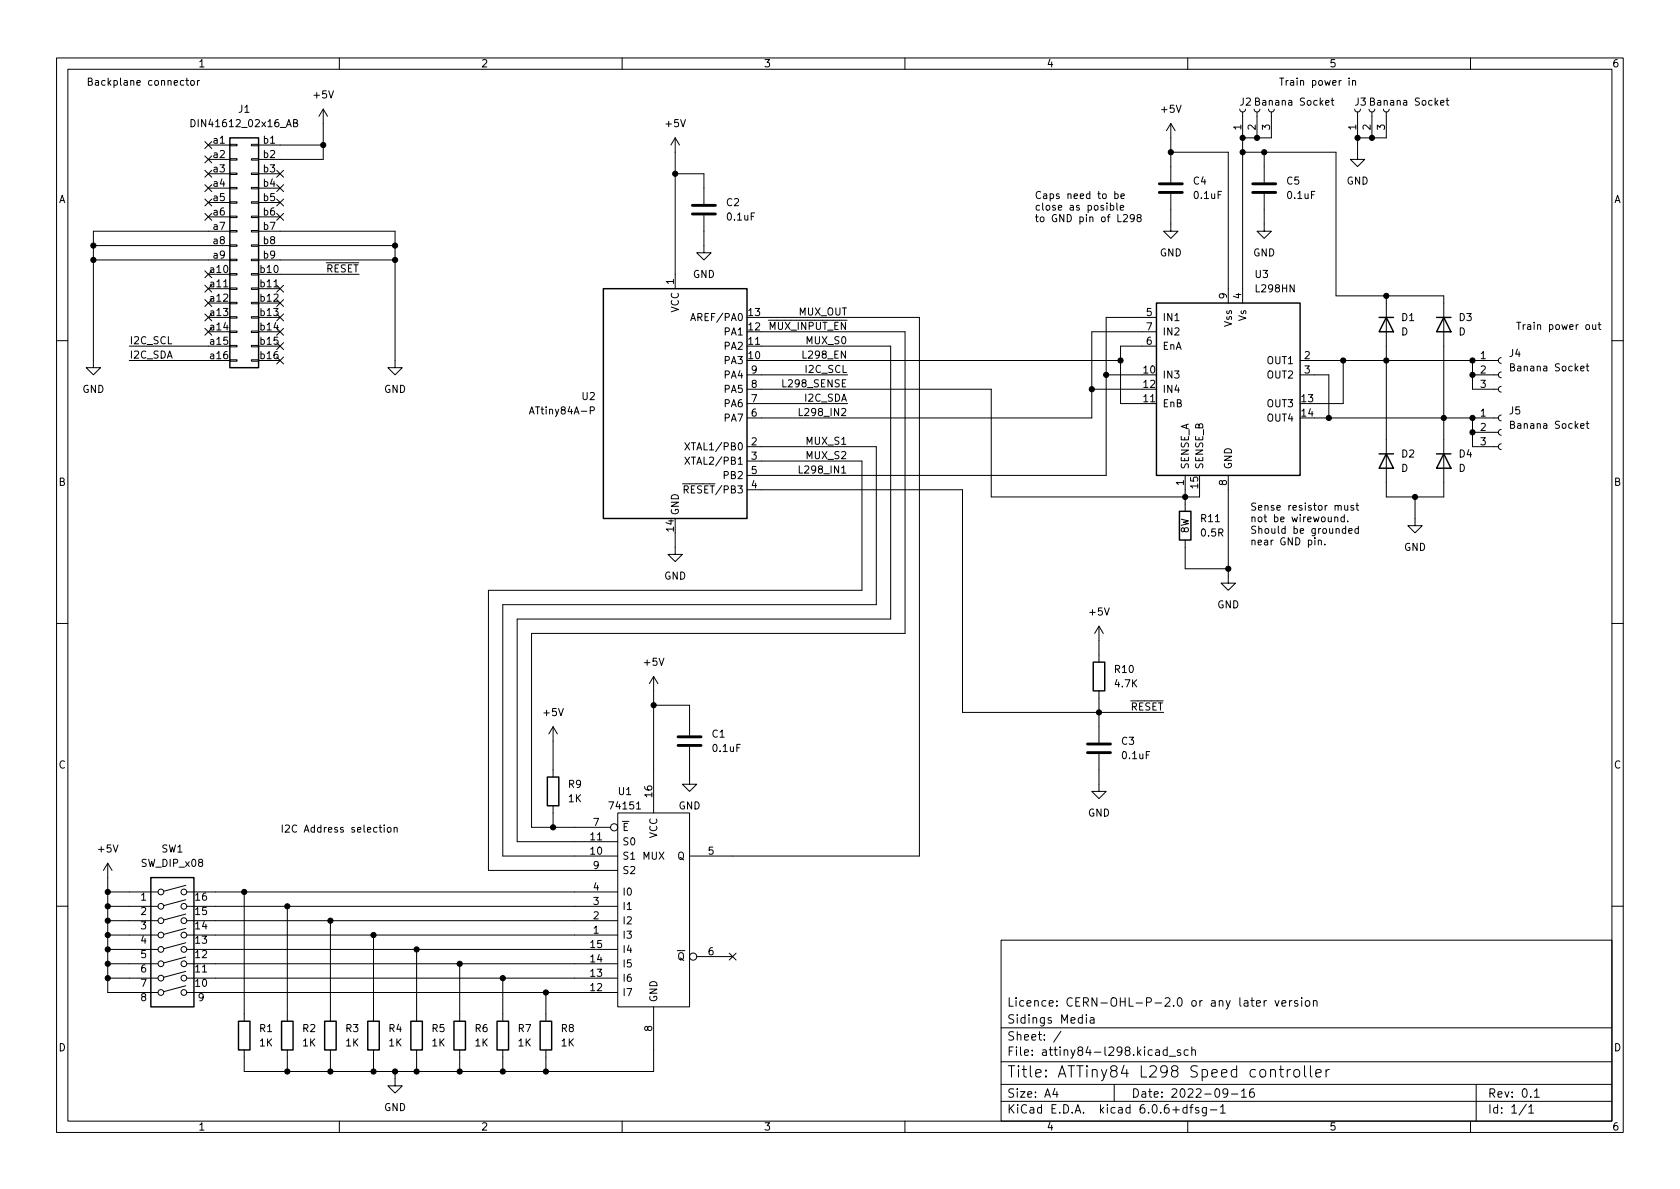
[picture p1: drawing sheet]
<svg xmlns="http://www.w3.org/2000/svg" width="297mm" height="210mm" viewBox="0 0 297 210" stroke-linecap="round" stroke-linejoin="round" font-family="sans-serif">
<g fill="none" stroke="#000" stroke-width=".18">
<path d="M10 10.2h277v190.1h-277zM12 12.2h273v186.1h-273zM32.5 14.3l-.4-.1-.2 .3 .1 .5h.5M32.9 14.2h.4M33 13.8v1.1l.3 .2M33.8 14.3l.3-.1 .3 .3v.3l-.3 .3-.3-.1-.1-.2zM34.9 14.2v.9M35.3 14.2l-.4 .3M57.1 19.3l-.7 1.3M57.1 19.3v8.9h-11.4M57.1 19.3l.8 1.3M60 10.2v2"/>
<path d="M110 10.2v2M160 10.2v2M210 10.2v2M219.2 19.3l.2 .4 .3 .1 .4-.1 .1-.4M219.7 19.8v33.8M221.7 19.3l.2 .4 .4 .1 .3-.1 .2-.4M222 17.9h.5l.2-.2-.1-.2-.6-.2v1.3h.5l.2-.1v-.3l-.3-.3M222.2 19.8v4.6M224.3 19.3l.1 .4 .4 .1 .3-.1 .2-.4M224.8 19.8v4.6h-5.1M235.4 17.8h.4M235.5 17.3v1.1l.3 .2"/>
<path d="M238.5 13.8v.1M238.5 14.2v.9M239.1 14.4l.2-.2 .3 .1 .1 .8M239.1 14.2v.9M239.5 19.3l.2 .4 .3 .1 .4-.1 .1-.4M240 19.8v8.4h1.3l-1.3 1.3-1.2-1.3h1.2M242.1 19.3l.1 .4 .4 .1 .3-.1 .2-.4M242.3 17.9h.6l.1-.2-.1-.2-.6-.2v1.3h.5l.2-.1v-.3l-.3-.3M242.6 19.8v4.6M244.6 19.3l.2 .4 .3 .1 .4-.1 .1-.4M245.1 19.8v4.6h-5.1M255.7 17.8h.5"/>
<path d="M255.9 17.3v1.1l.3 .2M260 10.2v2M33.8 21.1a.64 .64 0 0 1 .7 .7 .64 .64 0 0 1-.7 .6zM36.2 25l1.2 1.3M36.2 32.7l1.2 1.2M36.2 30.1l1.2 1.2M36.2 27.6l1.2 1.2M36.2 37.7l1.2 1.3M36.2 35.2l1.2 1.2M36.8 25.6h3.8M36.8 28.2h3.8M36.8 30.7h3.8"/>
<path d="M36.8 33.3h3.8M36.8 35.8h3.8M36.8 38.3h3.8M37.4 32.7l-1.2 1.2M37.4 30.1l-1.2 1.2M37.4 27.6l-1.2 1.2M37.4 25l-1.2 1.3M37.4 37.7l-1.2 1.3M37.4 35.2l-1.2 1.2M40.6 38.2h1.3v.3h-1.3zM40.6 35.7h1.3v.2h-1.3zM40.6 33.1h1.3v.3h-1.3z"/>
<path d="M40.6 30.6h1.3v.3h-1.3zM40.6 28.1h1.3v.2h-1.3zM40.6 25.5h1.3v.3h-1.3zM44.4 38.2h1.3v.3h-1.3zM44.4 35.7h1.3v.2h-1.3zM44.4 33.1h1.3v.3h-1.3zM44.4 30.6h1.3v.3h-1.3zM44.4 28.1h1.3v.2h-1.3zM44.4 25.5h1.3v.3h-1.3zM45.7 25.6h11.4M45.7 30.7h3.8M45.7 33.3h3.8"/>
<path d="M45.7 35.8h3.8M45.7 38.3h3.8M48.9 37.7l1.2 1.3M48.9 30.1l1.2 1.2M48.9 32.7l1.2 1.2M48.9 35.2l1.2 1.2M50.1 37.7l-1.2 1.3M50.1 30.1l-1.2 1.2M50.1 32.7l-1.2 1.2M50.1 35.2l-1.2 1.2M51.9 21.7h.6l.1-.2-.1-.2-.6-.2v1.3h.5l.2-.1v-.3l-.3-.3M119.4 24.4l-.8 1.2"/>
<path d="M119.4 24.4v26.6M119.4 24.4l.7 1.2M119.4 30.7h5.1v5.4M124.5 38.1v6.6h1.2l-1.2 1.3-1.3-1.3h1.3M196.3 36.4l.4-.1 .2 .3-.1 .5h-.5M196.3 35.9v1.3M197.1 34.3h.4l.2 .2-.1 .6h-.5M197.1 33.8v1.3M197.5 35.9v1.1l.2 .2M198.1 36.7l.6-.1-.1-.2-.3-.1-.2 .2v.6h.5M198.2 34.7l.6-.1-.1-.3h-.3l-.2 .2 .1 .6h.4M198.6 38.1l.5-.2 .2 .4-.7 .9h.7"/>
<path d="M200.6 38.5l-.3 .2h-.2l-.3-.2 .2-.5 .3-.1 .2 .2a.84 .84 0 0 1-.3 1.1h-.2M201.3 38.5l-.3-.3 .1-.1 .2-.2 .3 .1 .2 .2-.1 .2-.5 .1-.2 .2 .1 .4 .2 .1h.2l.3-.2v-.3l-.3-.2M207 34.3v6.6h1.3l-1.3 1.3-1.3-1.3h1.3M207 21.8l-.8 1.3M207 21.8v10.5M207 21.8l.8 1.3M207 26.9h10.2v26.7M219.7 26.9h16.5v25.4h19.1v35.6h-10.2v-35.6M223.5 34.3v6.6h1.3l-1.3 1.3-1.3-1.3h1.3M223.5 26.9v5.4M16.5 43.4h24.1M16.5 46h24.1"/>
<path d="M36.2 47.9l1.2 1.2M36.2 50.4l1.2 1.3M36.2 53l1.2 1.2M36.2 55.5l1.2 1.2M36.2 58.1l1.2 1.2M36.8 56.1h3.8M36.8 58.7h3.8M36.8 48.5h3.8M36.8 51h3.8M36.8 53.6h3.8M37.4 50.4l-1.2 1.3M37.4 47.9l-1.2 1.2"/>
<path d="M37.4 53l-1.2 1.2M37.4 55.5l-1.2 1.2M37.4 58.1l-1.2 1.2M40.6 58.5h1.3v.3h-1.3zM40.6 56h1.3v.3h-1.3zM40.6 53.5h1.3v.2h-1.3zM40.6 50.9h1.3v.3h-1.3zM40.6 48.4h1.3v.2h-1.3zM40.6 45.8h1.3v.3h-1.3zM40.6 43.3h1.3v.3h-1.3zM40.6 40.8h1.3v.2h-1.3zM40.6 40.9h-24.1v24.1h1.3l-1.3 1.3-1.3-1.3h1.3"/>
<path d="M44.4 58.5h1.3v.3h-1.3zM44.4 56h1.3v.3h-1.3zM44.4 53.5h1.3v.2h-1.3zM44.4 50.9h1.3v.3h-1.3zM44.4 48.4h1.3v.2h-1.3zM44.4 45.8h1.3v.3h-1.3zM44.4 43.3h1.3v.3h-1.3zM44.4 40.8h1.3v.2h-1.3zM45.7 40.9h24.1v24.1h1.3l-1.3 1.3-1.2-1.3h1.2M45.7 56.1h3.8M45.7 58.7h3.8M45.7 48.5h17.8"/>
<path d="M45.7 51h3.8M45.7 53.6h3.8M45.7 43.4h24.1M45.7 46h24.1M48.9 53l1.2 1.2M48.9 55.5l1.2 1.2M48.9 58.1l1.2 1.2M48.9 50.4l1.2 1.3M50.1 53l-1.2 1.2M50.1 55.5l-1.2 1.2M50.1 58.1l-1.2 1.2M50.1 50.4l-1.2 1.3"/>
<path d="M122.1 56.7l.4-1.3 .5 1.3M134.6 58.7h25.4v53.3h-66v34.3h13.9M134.6 56.1h28v95.3h-40.7M204.5 58.7h-11.5v15.2h-60.9M204.5 56.1h-8.9v28h-63.5M280.4 57.5l.2-.1 .4 .1v.5l-.1 .2-.3 .1-.2-.2zM281.6 57.4l.1 .8 .3 .1 .1-.2M282.1 57.4v.9M282.6 57.4h.4M282.7 57v1.1l.3 .2M10 60.2h2M22.9 63.7h17.7"/>
<path d="M22.9 61.2h17.7M40.6 63.6h1.3v.3h-1.3zM40.6 61.1h1.3v.2h-1.3zM44.4 63.6h1.3v.3h-1.3zM44.4 61.1h1.3v.2h-1.3zM45.7 63.7h3.8M45.7 61.2h3.8M48.9 63.1l1.2 1.3M48.9 60.6l1.2 1.2M50.1 63.1l-1.2 1.3M50.1 60.6l-1.2 1.2M104.4 72.6l.6-.1 .1-.1-.1-.3-.6-.2v1.3"/>
<path d="M121.1 78.3l.8 1.3M121.9 78.3l-.8 1.3M132.1 68.8h43.2v19.1h36.8v-1.3M132.1 66.3h17.8M132.1 79h22.8v27.9h-66v44.5h20.3M132.1 61.2h25.4v48.3h-66.1v39.3h17.8M132.1 71.4h17.8M134.6 63.7h63.5M141.3 72.2v1.3h.6M193 68.8h8.9M195.6 66.3h6.3M204.5 61.2h-6.4v10.2h6.4"/>
<path d="M229.9 66.3h5v7.6M229.9 63.7h35M232.4 73.9h32.5M237.5 63.7v7.7h-5.1M260.3 63.7v5.1h4.6M260.3 66.3h4.6M260.3 73.9v5.1h4.6M260.3 76.4h4.6M265.4 68.3l-.3 .2-.2 .3 .2 .4 .3 .1M265.4 65.8l-.3 .1-.2 .4 .2 .3 .3 .2M265.4 63.2l-.3 .2-.2 .3 .2 .4 .3 .2M265.4 78.5l-.3 .1-.2 .4 .2 .3 .3 .2"/>
<path d="M265.4 75.9l-.3 .2-.2 .3 .2 .4 .3 .2M265.4 73.4l-.3 .1-.2 .4 .2 .4 .3 .1M267.1 64.9h.5l.1-.2v-.3l-.6-.1v1.3h.5l.1-.1 .1-.3-.3-.3M267.1 75.1l.5-.1 .1-.2v-.2l-.6-.1v1.3h.5l.1-.2 .1-.3-.3-.2M280.4 64.7h.5M280.4 74.9h.5M280.6 64.3v1.1l.3 .2M280.6 74.5v1.1l.3 .2M285 60.2h2M119.4 94.2v3.8h1.2l-1.2 1.3-1.3-1.3h1.3M121.1 80.8l.8 1.3M121.9 80.8l-.8 1.3"/>
<path d="M132.1 81.5h20.3v22.9h-66v49.5h22.8M132.1 86.6h38.1v39.4h35.5M141.3 82.4v1.3h.6M209.5 84.1v6.3M209.5 95.5v5.1h7.7M217.2 84.1v19h1.2l-1.2 1.3-1.3-1.3h1.3M233.1 95.6l.2-.1 .3 .1v.8M233.1 95.5v.9M234.2 96.2v.2M236 91.5l.2-.1 .3 .1v.8M236 91.4v.9M237.7 91.5l-.4-.1-.2 .3 .1 .5h.5"/>
<path d="M237.7 91v1.3M237.7 89.4l.1 .8h.3l.2-.1M237.9 93.5h-.3l-.3 .2 .1 .6h.5M237.9 93v1.3M238.3 92.1v.2M238.3 89.4v.8M238.5 93.9l.6-.1-.1-.3h-.3l-.2 .1v.7h.5M239.3 89.4h-.3l-.2 .2 .1 .1 .4 .2v.3h-.5M239.7 89.4h.5M239.9 89v1l.3 .2M240.2 93.5h-.4l-.2 .2 .1 .6h.5M240.2 93v1.3"/>
<path d="M250.2 87.9v5.1h1.3l-1.3 1.2-1.3-1.2h1.3M10 110.2h2M115.6 119.6l-.8 1.3M115.6 119.6v24.2M115.6 119.6l.7 1.3M194.3 110.7v6.4M194.3 110.7l-.8 1.3M194.3 110.7l.8 1.3M285 110.2h2M97.8 128.5v8.9M97.8 128.5l-.8 1.3M97.8 128.5l.8 1.3"/>
<path d="M115.6 124.7h6.3v5.3M121.9 132.1v6.6h1.3l-1.3 1.2-1.3-1.2h1.3M194.3 133.3v6.6h1.3l-1.3 1.3-1.3-1.3h1.3M194.3 122.2v9.1M19 152.6v22.9h8.9M19 157.7h8.9M19 152.6l-.7 1.3M19 152.6l.8 1.3M32.8 159.1l-3.8 1M32.8 156.6l-3.8 1M33 157.7h76.2M43.2 157.7v22.9"/>
<path d="M67 146.3h.5M67.2 145.9v1.1l.3 .2M67.9 145.9v.1M67.9 146.3v.9M68.6 146.4l.3-.1 .2 .3v.3l-.2 .3-.3-.1-.1-.2zM69.7 146.4l.2-.1 .3 .1v.8M69.7 146.3v.9M97.8 142.5v3.8M109.2 143.8h12.7v34.2h-12.7zM112.5 143.1h.8M10 160.2h2M19 165.3h8.9"/>
<path d="M19 173h8.9M19 170.4h8.9M19 167.9h8.9M19 162.8h8.9M19 160.3h8.9M32.8 174.3l-3.8 1.1M32.8 171.8l-3.8 1M32.8 169.2l-3.8 1.1M32.8 166.7l-3.8 1.1M32.8 164.2l-3.8 1M32.8 161.6l-3.8 1.1M33 165.3h76.2"/>
<path d="M33 175.5h76.2M33 173h76.2M33 170.4h76.2M33 167.9h76.2M33 162.8h76.2M33 160.3h76.2M50.8 160.3v20.3M58.4 162.8v17.8M66 165.3v15.3M73.7 167.9v12.7M81.3 170.4v10.2M88.9 173v7.6"/>
<path d="M96.5 175.5v5.1M115.6 178v11.5h-72.4v-3.8M123.2 169.2h6.3M128.9 168.5l1.2 1.3M130.1 168.5l-1.2 1.3M177 166.3h108v32h-108zM192.1 179.4v.2M192.1 179.9v1M222.1 177.4l.8-.1-.1-.3-.4-.1-.3 .2 .1 .8h.6M223.5 176.9v1M223.9 176.9l-.3 .1-.1 .2M225.4 176.9l.4 1 .3-1"/>
<path d="M226.6 177.4l.8-.1-.1-.3-.4-.1-.3 .2 .1 .8h.6M228 176.9v1M228.4 176.9l-.3 .1-.1 .2M229.4 177l-.3-.1-.2 .2v.3l.5 .1v.4h-.5M230.1 176.4v.2M230.1 176.9v1M230.9 177l.4-.1 .3 .3v.4l-.3 .3h-.4l-.1-.3v-.4zM232.2 177.1l.2-.2 .4 .1 .1 .9M232.2 176.9v1M285 160.2h2M50.8 185.7v3.8M58.4 185.7v3.8"/>
<path d="M60 198.3v2M66 185.7v3.8M69.8 189.5v2.5h1.3l-1.3 1.3-1.2-1.3h1.2M73.7 185.7v3.8M81.3 185.7v3.8M88.9 185.7v3.8M96.5 185.7v3.8M110 198.3v2M160 198.3v2M177 194.8h108M177 191.8h108M177 187.8h108"/>
<path d="M177 181.8h108M186.5 192.5l-.4 1h1M186.9 193v1M187.6 182.4l-1.3 1.9M192.8 180h.6v.9M193.4 180.3l-.5 .1a.29 .29 0 0 0-.2 .2 .29 .29 0 0 0 .2 .3h.5M197 191.8v3M204.4 185.7h.5l.1 .9M205 186l-.5 .1a.29 .29 0 0 0-.2 .2 .29 .29 0 0 0 .2 .3h.5M206.4 185.7l-.5-.1-.3 .3v.4l.2 .3h.6M206.4 185.1v1.5M206.7 186.8h1.2"/>
<path d="M208.7 185.7l-.3-.1-.3 .2 .1 .3 .5 .1v.4h-.6M209.9 195.9l-.5-.1-.3 .3v.4l.2 .3h.6M209.9 195.3v1.5M210 198.3v2M210.1 185.7l-.5-.1-.2 .3v.4l.1 .3h.6M210.4 195.8h.5M210.7 185.8l.2-.2 .4 .1 .1 .9M210.7 185.1v1.5M210.9 195.3l-.3 .2v1.3M211.9 195.9l-.3-.1-.2 .2v.3l.5 .1v.4h-.5M213.3 195.8v1.2l-.3 .3h-.4M213.3 195.9l-.4-.1-.3 .3v.4l.1 .3h.6"/>
<path d="M214 196.3h1.1M215.8 195.8l.4-.5v1.5M215.8 196.8h.8M217.1 193.2l-.3 .3h-.3l-.3-.3 .2-.6 .4-.1 .2 .2a.99 .99 0 0 1-.4 1.3h-.2M217.7 193.5h1.2M219.5 193l.4-.5v1.5M219.5 194h.9M221.6 192.5a.59 .59 0 0 0-.7 .7v.5l.2 .3h.4l.2-.1 .1-.5-.2-.2-.4-.1-.3 .3M226.2 189.1h.7M226.5 188.5v1.7l.1 .2 .3 .1M227.6 189.1v1.4M228.2 189.1a.51 .51 0 0 0-.6 .4"/>
<path d="M228.9 189.2a.54 .54 0 0 1 .9 .3v.6a.54 .54 0 0 1-.5 .4 .54 .54 0 0 1-.6-.4v-.6zM230.6 188.5v1.7l.3 .3M231.7 188.5v1.7l.3 .3M232.6 189.8l1-.2-.1-.4-.6-.1-.3 .3 .1 1 .2 .1 .6-.1M234.5 189.1v1.4M235 189.1a.51 .51 0 0 0-.5 .4M260 198.3v2M261 191.8v6.5M269.9 195.3l-1.3 1.9M270.3 195.8l.4-.5v1.5M270.3 196.8h.9M271.3 193l.4-.5v1.5"/>
<path d="M271.3 194h.9"/>
<circle cx="28.4" cy="157.7" r=".51"/>
<circle cx="32.5" cy="157.7" r=".51"/>
<circle cx="108.6" cy="146.3" r=".63"/>
<circle cx="28.4" cy="160.3" r=".51"/>
<circle cx="28.4" cy="162.8" r=".51"/>
<circle cx="28.4" cy="167.9" r=".51"/>
<circle cx="28.4" cy="165.3" r=".51"/>
<circle cx="28.4" cy="175.5" r=".51"/>
<circle cx="28.4" cy="173" r=".51"/>
<circle cx="28.4" cy="170.4" r=".51"/>
<circle cx="32.5" cy="162.8" r=".51"/>
<circle cx="32.5" cy="167.9" r=".51"/>
<circle cx="32.5" cy="175.5" r=".51"/>
<circle cx="32.5" cy="160.3" r=".51"/>
<circle cx="32.5" cy="165.3" r=".51"/>
<circle cx="32.5" cy="173" r=".51"/>
<circle cx="32.5" cy="170.4" r=".51"/>
<circle cx="122.6" cy="169.2" r=".63"/>
</g>
<g fill="none" stroke="#000" stroke-width=".25">
<path d="M40.6 24.4h5.1v40.6h-5.1zM106.7 51h25.4v40.7h-25.4zM204.5 53.6h25.4v30.5h-25.4zM243.8 56.1h2.6M245.1 56.1l1.3 2.6h-2.6zM254 56.1h2.5M255.3 56.1l1.2 2.6h-2.5zM208.5 90.4h2.1v5.1h-2.1zM243.8 80.3h2.6M245.1 80.3l1.3 2.5h-2.6zM254 80.3h2.5M255.3 80.3l1.2 2.5h-2.5z"/>
<path d="M193.3 117.1h2v5.1h-2zM96.8 137.4h2v5.1h-2zM26.7 155.2h7.6v22.8h-7.6zM42.2 180.6h2v5.1h-2zM49.8 180.6h2v5.1h-2zM57.4 180.6h2v5.1h-2zM65 180.6h2.1v5.1h-2.1zM72.6 180.6h2.1v5.1h-2.1zM80.3 180.6h2v5.1h-2zM87.9 180.6h2v5.1h-2zM95.5 180.6h2v5.1h-2z"/>
</g>
<path d="M122.4 37.8h4.1M122.4 36.3h4.1M205 34h4M205 32.5h4M221.5 34h4.1M221.5 32.5h4.1M119.9 131.8h4.1M119.9 130.3h4.1M192.3 133.1h4M192.3 131.6h4" fill="none" stroke="#000" stroke-width=".51"/>
<g fill="#000" stroke="#000" stroke-width=".18">
<circle cx="57.1" cy="25.6" r=".46"/>
<circle cx="119.4" cy="30.7" r=".46"/>
<circle cx="207" cy="26.9" r=".46"/>
<circle cx="219.7" cy="24.4" r=".46"/>
<circle cx="219.7" cy="26.9" r=".46"/>
<circle cx="222.2" cy="24.4" r=".46"/>
<circle cx="223.5" cy="26.9" r=".46"/>
<circle cx="240" cy="24.4" r=".46"/>
<circle cx="242.6" cy="24.4" r=".46"/>
<circle cx="16.5" cy="43.4" r=".46"/>
<circle cx="16.5" cy="46" r=".46"/>
<circle cx="69.8" cy="43.4" r=".46"/>
<circle cx="69.8" cy="46" r=".46"/>
<circle cx="245.1" cy="52.3" r=".46"/>
<circle cx="193" cy="68.8" r=".46"/>
<circle cx="195.6" cy="66.3" r=".46"/>
<circle cx="198.1" cy="63.7" r=".46"/>
<circle cx="234.9" cy="73.9" r=".46"/>
<circle cx="237.5" cy="63.7" r=".46"/>
<circle cx="245.1" cy="63.7" r=".46"/>
<circle cx="255.3" cy="73.9" r=".46"/>
<circle cx="260.3" cy="73.9" r=".46"/>
<circle cx="260.3" cy="76.4" r=".46"/>
<circle cx="260.3" cy="63.7" r=".46"/>
<circle cx="260.3" cy="66.3" r=".46"/>
<circle cx="209.5" cy="87.9" r=".46"/>
<circle cx="250.2" cy="87.9" r=".46"/>
<circle cx="217.2" cy="100.6" r=".46"/>
<circle cx="115.6" cy="124.7" r=".46"/>
<circle cx="194.3" cy="126" r=".46"/>
<circle cx="19" cy="157.7" r=".46"/>
<circle cx="43.2" cy="157.7" r=".46"/>
<circle cx="97.8" cy="146.3" r=".46"/>
<circle cx="19" cy="170.4" r=".46"/>
<circle cx="19" cy="173" r=".46"/>
<circle cx="19" cy="160.3" r=".46"/>
<circle cx="19" cy="165.3" r=".46"/>
<circle cx="19" cy="162.8" r=".46"/>
<circle cx="19" cy="167.9" r=".46"/>
<circle cx="50.8" cy="160.3" r=".46"/>
<circle cx="58.4" cy="162.8" r=".46"/>
<circle cx="66" cy="165.3" r=".46"/>
<circle cx="73.7" cy="167.9" r=".46"/>
<circle cx="81.3" cy="170.4" r=".46"/>
<circle cx="88.9" cy="173" r=".46"/>
<circle cx="96.5" cy="175.5" r=".46"/>
<circle cx="50.8" cy="189.5" r=".46"/>
<circle cx="58.4" cy="189.5" r=".46"/>
<circle cx="66" cy="189.5" r=".46"/>
<circle cx="69.8" cy="189.5" r=".46"/>
<circle cx="73.7" cy="189.5" r=".46"/>
<circle cx="81.3" cy="189.5" r=".46"/>
<circle cx="88.9" cy="189.5" r=".46"/>
<circle cx="96.5" cy="189.5" r=".46"/>
</g>
<text font-size="2.8" x="178" y="190.6">Title: ATTiny84 L298 Speed controller</text>
<g font-size="2.1">
<text x="178" y="178">Licence: CERN-OHL-P-2.0 or any later version</text>
<text x="178" y="184">Sheet: /</text>
<text x="178" y="181">Sidings Media</text>
<text x="178" y="186.7">File: attiny84-l298.kicad_sch</text>
<text x="178" y="196.9">KiCad E.D.A. kicad 6.0.6+dfsg-1</text>
<text x="178" y="194.1">Size: A4</text>
<text x="200" y="194.1">Date: 2022-09-16</text>
<text x="263" y="194.1">Rev: 0.1</text>
<text x="263" y="196.9">Id: 1/1</text>
</g>
<g font-size="1.8">
<text x="35" y="11.9">1</text>
<text x="85" y="11.9">2</text>
<text x="135" y="11.9">3</text>
<text x="185" y="11.9">4</text>
<text x="235" y="11.9">5</text>
<text x="285" y="11.9">6</text>
<text x="15.2" y="15.1">Backplane connector</text>
<text x="55.6" y="17.4">+5V</text>
<text x="226.1" y="15.1">Train power in</text>
<text x="34.5" y="22.5">DIN41612_02x16_AB</text>
<text x="42.2" y="19.9">J1</text>
<text x="117.8" y="22.5">+5V</text>
<text x="205.4" y="19.9">+5V</text>
<text x="219.3" y="18.7">J2</text>
<text x="219.5" y="23" transform="rotate(-90 219.5 23)">1</text>
<text x="222" y="23" transform="rotate(-90 222 23)">2</text>
<text x="222.5" y="18.7">Banana Socket</text>
<text x="224.5" y="23" transform="rotate(-90 224.5 23)">3</text>
<text x="239.6" y="18.7">J3</text>
<text x="239.8" y="23" transform="rotate(-90 239.8 23)">1</text>
<text x="242.3" y="23" transform="rotate(-90 242.3 23)">2</text>
<text x="242.8" y="18.7">Banana Socket</text>
<text x="244.9" y="23" transform="rotate(-90 244.9 23)">3</text>
<text x="37.8" y="25.4">a1</text>
<text x="37.8" y="27.9">a2</text>
<text x="46.6" y="25.4">b1</text>
<text x="46.6" y="27.9">b2</text>
<text x="10.3" y="35.9">A</text>
<text x="37.8" y="30.5">a3</text>
<text x="37.8" y="33">a4</text>
<text x="37.8" y="35.6">a5</text>
<text x="46.6" y="30.5">b3</text>
<text x="46.6" y="33">b4</text>
<text x="46.6" y="35.6">b5</text>
<text x="182.9" y="35.2">Caps need to be</text>
<text x="211" y="32.6">C4</text>
<text x="211.2" y="35.2">0.1uF</text>
<text x="227.5" y="32.6">C5</text>
<text x="227.7" y="35.2">0.1uF</text>
<text x="238.1" y="32.6">GND</text>
<text x="285.3" y="35.9">A</text>
<text x="37.8" y="38.1">a6</text>
<text x="37.8" y="40.6">a7</text>
<text x="46.6" y="38.1">b6</text>
<text x="46.6" y="40.6">b7</text>
<text x="128.5" y="36.4">C2</text>
<text x="128.7" y="39">0.1uF</text>
<text x="182.9" y="37.2">close as posible</text>
<text x="182.9" y="39.3">to GND pin of L298</text>
<text x="37.8" y="43.2">a8</text>
<text x="37.8" y="45.7">a9</text>
<text x="46.6" y="43.2">b8</text>
<text x="46.6" y="45.7">b9</text>
<text x="205" y="45.3">GND</text>
<text x="221.6" y="45.3">GND</text>
<text x="37.3" y="48.3">a10</text>
<text x="37.3" y="50.8">a11</text>
<text x="37.3" y="53.3">a12</text>
<text x="46.1" y="48.3">b10</text>
<text x="46.1" y="50.8">b11</text>
<text x="46.1" y="53.3">b12</text>
<text x="56.2" y="48.2">~{RESET}</text>
<text x="119.1" y="50.3" transform="rotate(-90 119.1 50.3)">1</text>
<text x="122.5" y="49.1">GND</text>
<text x="216.9" y="52.8" transform="rotate(-90 216.9 52.8)">9</text>
<text x="219.5" y="52.8" transform="rotate(-90 219.5 52.8)">4</text>
<text x="221.9" y="49.1">U3</text>
<text x="222.2" y="51.7">L298HN</text>
<text x="37.3" y="55.9">a13</text>
<text x="37.3" y="58.4">a14</text>
<text x="46.1" y="55.9">b13</text>
<text x="46.1" y="58.4">b14</text>
<text x="120" y="55.3" transform="rotate(-90 120 55.3)">VCC</text>
<text x="122.8" y="56.8">AREF/PA0</text>
<text x="128.1" y="59.3">PA1</text>
<text x="132.4" y="58.4">12 ~{MUX_INPUT_EN}</text>
<text x="132.4" y="55.9">13</text>
<text x="141.2" y="55.8">MUX_OUT</text>
<text x="202.7" y="55.9">5</text>
<text x="202.7" y="58.4">7</text>
<text x="205.5" y="56.8">IN1</text>
<text x="205.5" y="59.3">IN2</text>
<text x="217.8" y="57.8" transform="rotate(-90 217.8 57.8)">Vss</text>
<text x="220.3" y="56.8" transform="rotate(-90 220.3 56.8)">Vs</text>
<text x="247.7" y="59.3">D</text>
<text x="247.8" y="56.8">D1</text>
<text x="257.9" y="59.3">D</text>
<text x="258" y="56.8">D3</text>
<text x="268" y="58.3">Train power out</text>
<text x="22.9" y="60.9">I2C_SCL</text>
<text x="22.9" y="63.4">I2C_SDA</text>
<text x="37.3" y="61">a15</text>
<text x="37.3" y="63.5">a16</text>
<text x="46.1" y="61">b15</text>
<text x="46.1" y="63.5">b16</text>
<text x="128.1" y="64.4">PA3</text>
<text x="128.1" y="61.8">PA2</text>
<text x="132.4" y="63.5">10</text>
<text x="132.4" y="61">11</text>
<text x="142.4" y="63.4">L298_EN</text>
<text x="142.6" y="65.9">I2C_SCL</text>
<text x="142.8" y="60.9">MUX_S0</text>
<text x="202.7" y="61">6</text>
<text x="205.5" y="61.8">EnA</text>
<text x="224.1" y="64.4">OUT1</text>
<text x="230.6" y="63.5">2</text>
<text x="261.8" y="63.5">1</text>
<text x="266.9" y="63.1">J4</text>
<text x="267.6" y="65.7">Banana Socket</text>
<text x="14.5" y="69.5">GND</text>
<text x="67.9" y="69.5">GND</text>
<text x="102.9" y="70.7">U2</text>
<text x="128.1" y="69.5">PA5</text>
<text x="128.1" y="66.9">PA4</text>
<text x="132.9" y="71.1">7</text>
<text x="132.9" y="68.6">8</text>
<text x="132.9" y="66">9</text>
<text x="138.8" y="68.5">L298_SENSE</text>
<text x="142.4" y="71">I2C_SDA</text>
<text x="202.2" y="66">10</text>
<text x="202.2" y="71.1">11</text>
<text x="202.2" y="68.6">12</text>
<text x="205.5" y="66.9">IN3</text>
<text x="205.5" y="69.5">IN4</text>
<text x="224.1" y="66.9">OUT2</text>
<text x="230.2" y="71.1">13</text>
<text x="230.6" y="66">3</text>
<text x="261.8" y="66">2</text>
<text x="261.8" y="68.6">3</text>
<text x="94.1" y="73.3">ATtiny84A-P</text>
<text x="128.1" y="74.5">PA7</text>
<text x="128.1" y="72">PA6</text>
<text x="132.9" y="73.7">6</text>
<text x="142.1" y="73.6">L298_IN2</text>
<text x="205.5" y="72">EnB</text>
<text x="224.1" y="72">OUT3</text>
<text x="224.1" y="74.5">OUT4</text>
<text x="230.2" y="73.7">14</text>
<text x="261.8" y="73.7">1</text>
<text x="261.8" y="76.2">2</text>
<text x="266.9" y="73.3">J5</text>
<text x="267.6" y="75.8">Banana Socket</text>
<text x="122" y="79.6">XTAL1/PB0</text>
<text x="122" y="82.2">XTAL2/PB1</text>
<text x="132.9" y="78.7">2</text>
<text x="132.9" y="81.3">3</text>
<text x="132.9" y="83.8">5</text>
<text x="142.1" y="83.7">L298_IN1</text>
<text x="142.8" y="78.6">MUX_S1</text>
<text x="142.8" y="81.2">MUX_S2</text>
<text x="210.2" y="83.1" transform="rotate(-90 210.2 83.1)">SENSE_A</text>
<text x="212.7" y="83.1" transform="rotate(-90 212.7 83.1)">SENSE_B</text>
<text x="217.8" y="83.1" transform="rotate(-90 217.8 83.1)">GND</text>
<text x="247.7" y="83.4">D</text>
<text x="247.8" y="80.9">D2</text>
<text x="257.9" y="83.4">D</text>
<text x="258" y="80.9">D4</text>
<text x="261.8" y="78.7">3</text>
<text x="10.3" y="85.9">B</text>
<text x="120.4" y="87.2">~{RESET}/PB3</text>
<text x="128.1" y="84.7">PB2</text>
<text x="132.9" y="86.4">4</text>
<text x="209.3" y="85.8" transform="rotate(-90 209.3 85.8)">1</text>
<text x="211.8" y="86.3" transform="rotate(-90 211.8 86.3)">15</text>
<text x="216.9" y="85.8" transform="rotate(-90 216.9 85.8)">8</text>
<text x="285.3" y="85.9">B</text>
<text x="119.1" y="93.9" transform="rotate(-90 119.1 93.9)">14</text>
<text x="120" y="91.2" transform="rotate(-90 120 91.2)">GND</text>
<text x="210.2" y="94.3" transform="rotate(-90 210.2 94.3)">8W</text>
<text x="212.4" y="92.3">R11</text>
<text x="212.4" y="94.9">0.5R</text>
<text x="221" y="90.3">Sense resistor must</text>
<text x="221" y="92.3">not be wirewound.</text>
<text x="221" y="94.4">Should be grounded</text>
<text x="221" y="96.4">near GND pin.</text>
<text x="248.2" y="97.4">GND</text>
<text x="117.4" y="102.5">GND</text>
<text x="215.2" y="107.6">GND</text>
<text x="192.7" y="108.8">+5V</text>
<text x="114" y="117.7">+5V</text>
<text x="197.2" y="119">R10</text>
<text x="197.2" y="121.5">4.7K</text>
<text x="198.5" y="125.6">~{RESET}</text>
<text x="96.2" y="126.6">+5V</text>
<text x="125.9" y="130.4">C1</text>
<text x="198.3" y="131.7">C3</text>
<text x="10.3" y="135.9">C</text>
<text x="126.1" y="133">0.1uF</text>
<text x="198.5" y="134.2">0.1uF</text>
<text x="285.3" y="135.9">C</text>
<text x="100.5" y="139.3">R9</text>
<text x="100.5" y="141.9">1K</text>
<text x="108" y="143.1">74151</text>
<text x="109.4" y="140.6">U1</text>
<text x="115.3" y="140.9" transform="rotate(-90 115.3 140.9)">16</text>
<text x="120" y="143.1">GND</text>
<text x="49.5" y="147.2">I2C Address selection</text>
<text x="104.4" y="148.6">11</text>
<text x="104.9" y="146">7</text>
<text x="110" y="149.5">S0</text>
<text x="110" y="146.9">~{E}</text>
<text x="116.2" y="148.3" transform="rotate(-90 116.2 148.3)">VCC</text>
<text x="192.3" y="144.4">GND</text>
<text x="17.5" y="150.7">+5V</text>
<text x="25.1" y="153.3">SW_DIP_x08</text>
<text x="28.6" y="150.7">SW1</text>
<text x="104.4" y="151.1">10</text>
<text x="104.9" y="153.7">9</text>
<text x="110" y="152">S1</text>
<text x="110" y="154.6">S2</text>
<text x="113.6" y="152">MUX</text>
<text x="119.8" y="152">Q</text>
<text x="125.2" y="151.1">5</text>
<text x="24.9" y="159.3">1</text>
<text x="24.9" y="161.8">2</text>
<text x="34.6" y="161.8">15</text>
<text x="34.6" y="159.3">16</text>
<text x="104.9" y="160">3</text>
<text x="104.9" y="157.5">4</text>
<text x="110" y="160.9">I1</text>
<text x="110" y="158.4">I0</text>
<text x="24.9" y="164.3">3</text>
<text x="24.9" y="166.9">4</text>
<text x="34.6" y="166.9">13</text>
<text x="34.6" y="164.3">14</text>
<text x="104.4" y="167.6">15</text>
<text x="104.9" y="165.1">1</text>
<text x="104.9" y="162.6">2</text>
<text x="110" y="166">I3</text>
<text x="110" y="163.4">I2</text>
<text x="24.9" y="169.4">5</text>
<text x="24.9" y="172">6</text>
<text x="34.6" y="172">11</text>
<text x="34.6" y="169.4">12</text>
<text x="104.4" y="172.7">13</text>
<text x="104.4" y="170.2">14</text>
<text x="110" y="173.6">I6</text>
<text x="110" y="171.1">I5</text>
<text x="110" y="168.5">I4</text>
<text x="118.4" y="169.8">~{Q}</text>
<text x="125.2" y="168.9">6</text>
<text x="24.9" y="174.5">7</text>
<text x="24.9" y="177">8</text>
<text x="34.6" y="174.5">10</text>
<text x="35.1" y="177">9</text>
<text x="104.4" y="175.3">12</text>
<text x="110" y="176.1">I7</text>
<text x="116.2" y="177.3" transform="rotate(-90 116.2 177.3)">GND</text>
<text x="10.3" y="185.9">D</text>
<text x="45.9" y="182.5">R1</text>
<text x="45.9" y="185">1K</text>
<text x="53.5" y="182.5">R2</text>
<text x="53.5" y="185">1K</text>
<text x="61.1" y="182.5">R3</text>
<text x="61.1" y="185">1K</text>
<text x="68.8" y="182.5">R4</text>
<text x="68.8" y="185">1K</text>
<text x="76.4" y="182.5">R5</text>
<text x="76.4" y="185">1K</text>
<text x="84" y="182.5">R6</text>
<text x="84" y="185">1K</text>
<text x="91.6" y="182.5">R7</text>
<text x="91.6" y="185">1K</text>
<text x="99.2" y="182.5">R8</text>
<text x="99.2" y="185">1K</text>
<text x="115.3" y="182.4" transform="rotate(-90 115.3 182.4)">8</text>
<text x="285.3" y="185.9">D</text>
<text x="67.9" y="196.5">GND</text>
<text x="35" y="199.9">1</text>
<text x="85" y="199.9">2</text>
<text x="135" y="199.9">3</text>
<text x="185" y="199.9">4</text>
<text x="235" y="199.9">5</text>
<text x="285" y="199.9">6</text>
</g>
</svg>
